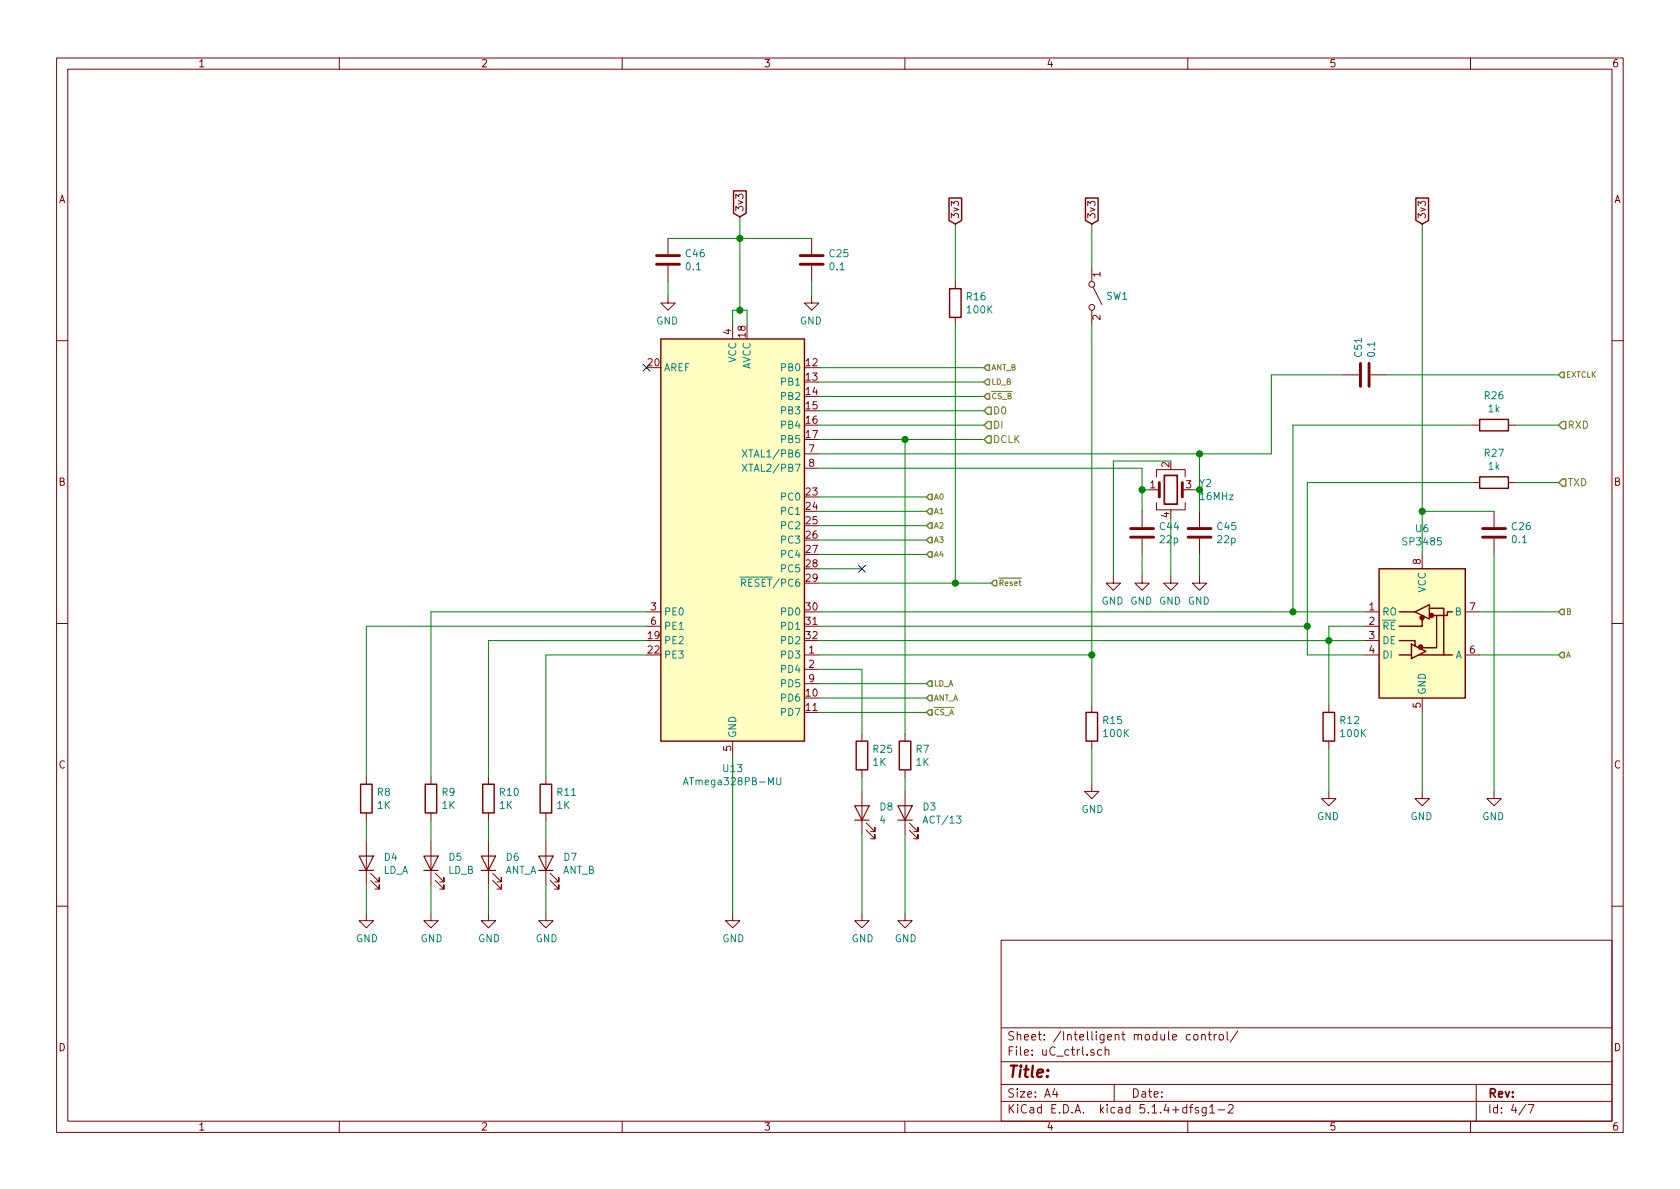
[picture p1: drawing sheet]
<svg xmlns="http://www.w3.org/2000/svg" width="297mm" height="210mm" viewBox="0 0 297 210" stroke-linecap="round" stroke-linejoin="round" font-family="sans-serif">
<g fill="none" stroke="#840000" stroke-width=".18">
<path d="M10 10.3h277v189.9h-277zM12 12.2h273v186.1h-273zM60 10.3v1.9M110 10.3v1.9M160 10.3v1.9M210 10.3v1.9M260 10.3v1.9M118.1 52.3v1.3h-1.3l1.3 1.3 1.3-1.3h-1.3M118.1 42.2v2.8M118.1 47v2.8M129.5 57.4v2.5M143.5 52.3v1.3h-1.3l1.3 1.3 1.3-1.3h-1.3"/>
<path d="M143.5 42.2v2.8M143.5 47v2.8M168.9 49.8v1.2M168.9 56.1v1.3M193 47.2v2.6M193 54.9v2.5M193.3 50.8l1.5 3M10 60.2h2M237.5 66.3h2.8M242.3 66.3h2.8M260.3 75.2h1.3M266.7 75.2h1.3"/>
<path d="M285 60.2h2M142.2 80.3h2.6M142.2 82.8h2.6M201.9 90.4v2.8M201.9 95.2v2.8M204.5 88.9v1.3h5v-1.3M204.5 84.3v-1.2h5v1.2M204.5 86.6h.5M209 86.6h.5M212.1 90.4v2.8M212.1 95.2v2.8M251.5 98v2.6"/>
<path d="M260.3 85.3h1.3M264.2 90.4v2.8M264.2 95.2v2.8M266.7 85.3h1.3M10 110.3h2M114.3 108.2h2.5M114.3 110.7h2.5M142.2 115.8h2.6M142.2 118.4h2.6M196.8 101.8v1.3h-1.2l1.2 1.3 1.3-1.3h-1.3M201.9 101.8v1.3h-1.2l1.2 1.3 1.3-1.3h-1.3M207 101.8v1.3h-1.3l1.3 1.3 1.3-1.3h-1.3"/>
<path d="M212.1 101.8v1.3h-1.3l1.3 1.3 1.3-1.3h-1.3M241.3 115.8h2.5M241.3 108.2h2.5M241.3 110.7h2.5M241.3 113.3h2.5M252.7 107.6h.1M259.1 115.8h2.5M259.1 108.2h2.5M285 110.3h2M64.8 137.4v1.3M76.2 137.4v1.3M86.4 137.4v1.3"/>
<path d="M96.5 137.4v1.3M129.5 131.1v2.5M142.2 120.9h2.6M152.4 129.8v1.3M152.4 136.1v1.3M152.4 139.9v7.7M160 129.8v1.3M160 136.1v1.3M160 139.9v7.7M193 138.7v1.2h1.3l-1.3 1.3-1.2-1.3h1.2M193 124.7v1.3M193 131.1v1.2"/>
<path d="M234.9 139.9v1.3h-1.2l1.2 1.3 1.3-1.3h-1.3M234.9 124.7v1.3M234.9 131.1v1.2M251.5 139.9v1.3h-1.3l1.3 1.3 1.2-1.3h-1.2M251.5 123.4v2.6M264.2 139.9v1.3h-1.3l1.3 1.3 1.2-1.3h-1.2M64.8 143.8v1.2M64.8 148.8v7.7M65.5 155.7l1.6 1.5v-.7v.7h-.8M65.5 154.4l1.6 1.6v-.8v.8h-.8M76.2 143.8v1.2M76.2 148.8v7.7"/>
<path d="M77 155.7l1.5 1.5v-.7v.7h-.8M77 154.4l1.5 1.6v-.8v.8h-.8M86.4 143.8v1.2M86.4 148.8v7.7M87.1 155.7l1.5 1.5v-.7v.7h-.7M87.1 154.4l1.5 1.6v-.8v.8h-.7M96.5 143.8v1.2M96.5 148.8v7.7M97.3 155.7l1.5 1.5v-.7v.7h-.8M97.3 154.4l1.5 1.6v-.8v.8h-.8M153.2 146.8l1.5 1.5v-.7v.7h-.8M153.2 145.5l1.5 1.6v-.8v.8h-.8"/>
<path d="M160.8 146.8l1.5 1.5v-.7v.7h-.8M160.8 145.5l1.5 1.6v-.8v.8h-.8M10 160.2h2M64.8 161.5v1.3h1.2l-1.2 1.3-1.3-1.3h1.3M76.2 161.5v1.3h1.3l-1.3 1.3-1.3-1.3h1.3M86.4 161.5v1.3h1.2l-1.2 1.3-1.3-1.3h1.3M96.5 161.5v1.3h1.3l-1.3 1.3-1.3-1.3h1.3M129.5 161.5v1.3h1.3l-1.3 1.3-1.2-1.3h1.2M152.4 161.5v1.3h1.3l-1.3 1.3-1.3-1.3h1.3M160 161.5v1.3h1.3l-1.3 1.3-1.3-1.3h1.3M177 166.3h108v32h-108zM285 160.2h2"/>
<path d="M60 198.3v1.9M110 198.3v1.9M160 198.3v1.9M177 194.8h108M177 191.8h108M177 187.8h108M177 181.8h108M186.5 192.5l-.4 1h1M186.8 193v1M194.8 185.7l-.5-.1-.2 .3 .1 .6h.6M195.4 185.7h.1a.37 .37 0 0 1 .6 .1v.8M195.4 185.1v1.5"/>
<path d="M197 191.8v3M210 198.3v1.9M210.3 195.8h.6M210.5 183l-.5-.1-.2 .3v.6l.2 .1 .5-.1M210.9 195.3l-.4 .2v1.3M211.1 183.1l.2-.2 .5 .2v.7l-.3 .1-.4-.1zM211.9 195.9l-.4-.1-.2 .2 .1 .3 .5 .1v.3h-.6M212.5 183.1l.2-.2 .3 .1 .1 .9M212.5 182.9v1M213.3 195.8v1.2l-.3 .3h-.4M213.3 195.9l-.5-.1-.3 .3 .1 .6 .2 .1 .5-.1M213.6 182.9h.6"/>
<path d="M213.8 182.4v1.3l.4 .2M213.9 195.8l.4-.5v1.5M213.9 196.8h.9M214.7 182.9v1M215.1 182.9l-.3 .1-.1 .2M215.4 196.3h1.1M215.6 183.1l.2-.2 .5 .2v.7l-.3 .1-.4-.1zM217 182.4v1.3l.2 .2M217.2 195.5l.2-.2h.4l.2 .5-.9 1h.9M218.8 182.3l-1.3 2M260 198.3v1.9M261 191.8v6.5"/>
<path d="M269.8 195.2l-1.2 2M270.2 195.3h1l-.6 1.5"/>
<circle cx="193" cy="50.3" r=".51"/>
<circle cx="193" cy="54.4" r=".51"/>
</g>
<g fill="none" stroke="#840000" stroke-width=".51">
<path d="M116.1 46.7h4M116.1 45.2h4M141.5 46.7h4M141.5 45.2h4M240.5 64.3v4M242.1 64.3v4M199.9 95h4.1M199.9 93.5h4.1M205 85.3v2.6M209 85.3v2.6M210.1 95h4M210.1 93.5h4"/>
<path d="M262.1 95h4.1M262.1 93.5h4.1"/>
</g>
<g fill="none" stroke="#840000" stroke-width=".25">
<path d="M129.7 33.8h2.2v3.9l-1.1 .6-1.1-.6zM167.8 35h2.2v4l-1.1 .6-1.1-.6zM191.9 35h2.3v4l-1.2 .6-1.1-.6zM250.3 35h2.3v4l-1.1 .6-1.2-.6zM116.8 59.9h25.4v71.2h-25.4zM167.9 51h2v5.1h-2zM261.6 74.2h5.1v2h-5.1zM261.6 84.3h5.1v2.1h-5.1zM243.8 100.6h15.3v22.8h-15.3zM247.4 113.3h2.8v.6M247.4 115.8h2.2M247.4 108.2h2.8"/>
<path d="M249.6 113.9l2.5 1.3-2.5 1.3zM250.2 108.2l2.5-1.3v2.6zM250.2 113.9v.3M250.8 115.8h6M251.5 109.5v1.2h-4.1M252.7 107.6h2.6v8.2M254 108.8v5.7h-2.5M256.8 108.2h-.9v.6h-2.5M63.8 138.7h2v5.1h-2zM75.2 138.7h2v5.1h-2zM85.3 138.7h2.1v5.1h-2.1zM95.5 138.7h2v5.1h-2z"/>
<path d="M151.4 131.1h2v5h-2zM159 131.1h2v5h-2zM192 126h2.1v5.1h-2.1zM233.9 126h2.1v5.1h-2.1z"/>
</g>
<g fill="#ffffc2" stroke="#ffffc2" stroke-width=".18">
<path d="M116.8 59.9h25.4v71.2h-25.4z"/>
<path d="M243.8 100.6h15.3v22.8h-15.3z"/>
</g>
<path d="M131.2 79.5l.9 1.3M132.1 79.5l-.9 1.3M131.2 82.1l.9 1.3M132.1 82.1l-.9 1.3M130.8 102.1h1.3M131.1 103.1l.6-.1 .2-.2-.1-.3-.2-.1h-.5v1.3M131.4 103.1l.5 .6M120.8 138.8l.4-1.3 .5 1.3M120.9 138.4h.6M137.3 137.5v1.1l.3 .2h.2l.2-.2v-1.1" fill="none" stroke="#008484" stroke-width=".18"/>
<path d="M205.9 84.1h2.3v5h-2.3z" fill="none" stroke="#840000" stroke-width=".3"/>
<path d="M63.5 151.4h2.5l-1.2 2.5zM63.5 153.9h2.5M74.9 151.4h2.6l-1.3 2.5zM74.9 153.9h2.6M85.1 151.4h2.5l-1.2 2.5zM85.1 153.9h2.5M95.2 151.4h2.6l-1.3 2.5zM95.2 153.9h2.6M151.1 142.5h2.6l-1.3 2.5zM151.1 145h2.6M158.7 142.5h2.6l-1.3 2.5zM158.7 145h2.6" fill="none" stroke="#840000" stroke-width=".2"/>
<g fill="#840000" stroke="#840000" stroke-width=".25">
<circle cx="251.2" cy="114.4" r=".36"/>
<circle cx="251.4" cy="109.2" r=".36"/>
<circle cx="253.1" cy="108.8" r=".36"/>
</g>
<g fill="none" stroke="#008400" stroke-width=".18">
<path d="M130.8 38.3v16.6M168.9 39.6v10.2M193 39.6v7.6M251.5 39.6v58.4M118.1 42.2h25.4M118.1 49.8v2.5M129.5 57.4v-2.5h2.6v2.5M143.5 49.8v2.5M168.9 57.4v45.7M193 57.4v67.3M144.8 77.7h29.2M144.8 75.2h29.2"/>
<path d="M144.8 65h29.2M144.8 72.6h29.2M144.8 67.6h29.2M144.8 70.1h29.2M160 77.7v52.1M237.5 66.3h-12.7v14h-80M245.1 66.3h30.5M260.3 75.2h-31.7v33M268 75.2h7.6M144.8 82.8h57.1v7.6M144.8 93h19M144.8 95.5h19"/>
<path d="M144.8 98h19M144.8 87.9h19M144.8 90.4h19M201.9 98v3.8M201.9 86.6h1.3M207 81.5h-10.2v20.3M207 91.7v10.1M210.8 86.6h1.3M212.1 80.3v10.1M212.1 98v3.8M251.5 90.4h12.7M260.3 85.3h-29.2v30.5h10.2"/>
<path d="M264.2 98v41.9M268 85.3h7.6M114.3 110.7h-49.5v26.7M114.3 108.2h-38.1v29.2M114.3 113.3h-27.9v24.1M114.3 115.8h-17.8v21.6M144.8 110.7h86.3M144.8 108.2h96.5M144.8 103.1h30.5M144.8 113.3h96.5M144.8 118.4h7.6v11.4M144.8 100.6h7.6"/>
<path d="M144.8 115.8h48.2M241.3 110.7h-6.4v14M261.6 108.2h14M261.6 115.8h14M129.5 133.6v27.9M144.8 126h19M144.8 123.4h19M144.8 120.9h19M152.4 137.4v2.5M160 137.4v2.5M193 132.3v6.4M234.9 132.3v7.6"/>
<path d="M251.5 126v13.9M64.8 145v3.8M64.8 156.5v5M76.2 145v3.8M76.2 156.5v5M86.4 145v3.8M86.4 156.5v5M96.5 145v3.8M96.5 156.5v5M152.4 147.6v13.9M160 147.6v13.9"/>
</g>
<g fill="none" stroke="#848400" stroke-width=".25">
<path d="M174.5 69.6h.5v1h-.5l-.5-.5zM174.5 64.5h.5v1h-.5l-.5-.5zM174.5 67.1h.5v.9h-.5l-.5-.4zM174.6 72h.7v1.3h-.7l-.6-.7zM174.6 77.1h.7v1.3h-.7l-.6-.7zM174.6 74.5h.7v1.3h-.7l-.6-.6zM276.1 65.8h.5v1h-.5l-.5-.5zM276.2 74.5h.7v1.3h-.7l-.6-.6zM164.3 89.9h.5v1h-.5l-.5-.5zM164.3 97.6h.5v.9h-.5l-.5-.5zM164.3 95h.5v1h-.5l-.5-.5zM164.3 92.5h.5v.9h-.5l-.5-.4z"/>
<path d="M164.3 87.4h.5v1h-.5l-.5-.5zM276.2 84.7h.7v1.3h-.7l-.6-.7zM175.3 103.1l.4-.5h.5v1h-.5zM276.1 107.7h.5v1h-.5l-.5-.5zM276.1 115.3h.5v1h-.5l-.5-.5zM164.3 125.5h.5v1h-.5l-.5-.5zM164.3 123h.5v.9h-.5l-.5-.5zM164.3 120.4h.5v1h-.5l-.5-.5z"/>
</g>
<path d="M180.1 102.2h.5" fill="none" stroke="#848400" stroke-width=".18"/>
<g fill="#008400" stroke="#008400" stroke-width=".25">
<circle cx="235" cy="113.3" r=".51"/>
<circle cx="160" cy="77.7" r=".51"/>
<circle cx="212.1" cy="80.3" r=".51"/>
<circle cx="130.8" cy="54.9" r=".51"/>
<circle cx="168.9" cy="103.1" r=".51"/>
<circle cx="228.6" cy="108.2" r=".51"/>
<circle cx="231.1" cy="110.7" r=".51"/>
<circle cx="201.9" cy="86.6" r=".51"/>
<circle cx="212.1" cy="86.6" r=".51"/>
<circle cx="251.5" cy="90.4" r=".51"/>
<circle cx="193" cy="115.8" r=".51"/>
<circle cx="130.8" cy="42.2" r=".51"/>
</g>
<path d="M113.7 64.4l1.2 1.2M114.9 64.4l-1.2 1.2M151.8 100l1.2 1.2M153 100l-1.2 1.2" fill="none" stroke="#000084" stroke-width=".18"/>
<text font-size="2.8" fill="#840000" x="178" y="190.5">Title:</text>
<g font-size="2.1" fill="#840000">
<text x="178" y="184">Sheet: /Intelligent module control/</text>
<text x="178" y="186.7">File: uC_ctrl.sch</text>
<text x="178" y="196.9">KiCad E.D.A. kicad 5.1.4+dfsg1-2</text>
<text x="178" y="194.1">Size: A4</text>
<text x="200" y="194.1">Date:</text>
<text x="263" y="194.1">Rev:</text>
<text x="263" y="196.9">Id: 4/7</text>
</g>
<g font-size="1.8" fill="#840000">
<text x="35" y="11.9">1</text>
<text x="85" y="11.9">2</text>
<text x="135" y="11.9">3</text>
<text x="185" y="11.9">4</text>
<text x="235" y="11.9">5</text>
<text x="285" y="11.9">6</text>
<text x="10.4" y="35.9">A</text>
<text x="285.4" y="35.9">A</text>
<text x="131.4" y="37.6" transform="rotate(-90 131.4 37.6)">3v3</text>
<text x="169.5" y="38.8" transform="rotate(-90 169.5 38.8)">3v3</text>
<text x="193.7" y="38.8" transform="rotate(-90 193.7 38.8)">3v3</text>
<text x="252.1" y="38.8" transform="rotate(-90 252.1 38.8)">3v3</text>
<text x="194.6" y="49" transform="rotate(-90 194.6 49)">1</text>
<text x="129.3" y="59.2" transform="rotate(-90 129.3 59.2)">4</text>
<text x="131.8" y="59.6" transform="rotate(-90 131.8 59.6)">18</text>
<text x="194.6" y="56.6" transform="rotate(-90 194.6 56.6)">2</text>
<text x="114.6" y="64.8">20</text>
<text x="142.5" y="64.8">12</text>
<text x="142.5" y="67.3">13</text>
<text x="142.5" y="69.8">14</text>
<text x="142.5" y="72.4">15</text>
<text x="142.5" y="74.9">16</text>
<text x="142.5" y="77.5">17</text>
<text x="143" y="80">7</text>
<text x="143" y="82.5">8</text>
<text x="206.8" y="82.6" transform="rotate(-90 206.8 82.6)">2</text>
<text x="10.4" y="85.9">B</text>
<text x="142.5" y="87.6">23</text>
<text x="203.4" y="86.4">1</text>
<text x="209.7" y="86.4">3</text>
<text x="285.4" y="85.9">B</text>
<text x="142.5" y="90.2">24</text>
<text x="142.5" y="92.7">25</text>
<text x="142.5" y="95.2">26</text>
<text x="206.8" y="91.5" transform="rotate(-90 206.8 91.5)">4</text>
<text x="142.5" y="97.8">27</text>
<text x="142.5" y="100.3">28</text>
<text x="251.2" y="99.8" transform="rotate(-90 251.2 99.8)">8</text>
<text x="115.1" y="107.9">3</text>
<text x="142.5" y="102.9">29</text>
<text x="142.5" y="107.9">30</text>
<text x="242.1" y="107.9">1</text>
<text x="259.9" y="107.9">7</text>
<text x="114.6" y="113">19</text>
<text x="115.1" y="110.5">6</text>
<text x="142.5" y="110.5">31</text>
<text x="142.5" y="113">32</text>
<text x="242.1" y="110.5">2</text>
<text x="242.1" y="113">3</text>
<text x="114.6" y="115.6">22</text>
<text x="143" y="115.6">1</text>
<text x="143" y="118.1">2</text>
<text x="242.1" y="115.6">4</text>
<text x="259.9" y="115.6">6</text>
<text x="142.5" y="123.2">10</text>
<text x="142.5" y="125.7">11</text>
<text x="143" y="120.6">9</text>
<text x="251.2" y="125.2" transform="rotate(-90 251.2 125.2)">5</text>
<text x="10.4" y="135.9">C</text>
<text x="129.3" y="132.8" transform="rotate(-90 129.3 132.8)">5</text>
<text x="285.4" y="135.9">C</text>
<text x="10.4" y="185.9">D</text>
<text x="285.4" y="185.9">D</text>
<text x="35" y="199.9">1</text>
<text x="85" y="199.9">2</text>
<text x="135" y="199.9">3</text>
<text x="185" y="199.9">4</text>
<text x="235" y="199.9">5</text>
<text x="285" y="199.9">6</text>
</g>
<g font-size="1.8" fill="#008484">
<text x="121.3" y="45.5">C46</text>
<text x="121.4" y="47.8">0.1</text>
<text x="146.7" y="45.5">C25</text>
<text x="146.8" y="47.8">0.1</text>
<text x="171" y="53.1">R16</text>
<text x="195.6" y="53">SW1</text>
<text x="116" y="57.4">GND</text>
<text x="141.4" y="57.4">GND</text>
<text x="171.1" y="55.4">100K</text>
<text x="117.3" y="65.7">AREF</text>
<text x="130.2" y="64.2" transform="rotate(-90 130.2 64.2)">VCC</text>
<text x="132.7" y="65.5" transform="rotate(-90 132.7 65.5)">AVCC</text>
<text x="138.3" y="65.7">PB0</text>
<text x="240.8" y="63.1" transform="rotate(-90 240.8 63.1)">C51</text>
<text x="243.1" y="63" transform="rotate(-90 243.1 63)">0.1</text>
<text x="138.3" y="68.2">PB1</text>
<text x="138.3" y="70.7">PB2</text>
<text x="262.5" y="70.6">R26</text>
<text x="138.3" y="73.3">PB3</text>
<text x="138.3" y="75.8">PB4</text>
<text x="263.2" y="72.9">1k</text>
<text x="132.2" y="80.9">XTAL1/PB6</text>
<text x="132.2" y="83.4">XTAL2/PB7</text>
<text x="138.3" y="78.4">PB5</text>
<text x="262.5" y="80.8">R27</text>
<text x="263.2" y="83.1">1k</text>
<text x="138.3" y="88.5">PC0</text>
<text x="212.1" y="86.1">Y2</text>
<text x="212.3" y="88.4">16MHz</text>
<text x="138.3" y="91.1">PC1</text>
<text x="138.3" y="93.6">PC2</text>
<text x="205.1" y="93.7">C44</text>
<text x="215.3" y="93.7">C45</text>
<text x="250.3" y="94.1">U6</text>
<text x="267.4" y="93.7">C26</text>
<text x="138.3" y="96.1">PC3</text>
<text x="138.3" y="98.7">PC4</text>
<text x="138.3" y="101.2">PC5</text>
<text x="205.2" y="96.1">22p</text>
<text x="215.3" y="96.1">22p</text>
<text x="248.3" y="96.4">SP3485</text>
<text x="267.4" y="96.1">0.1</text>
<text x="131.9" y="103.8">RESET/PC6</text>
<text x="194.8" y="106.9">GND GND GND GND</text>
<text x="252.1" y="104.8" transform="rotate(-90 252.1 104.8)">VCC</text>
<text x="117.3" y="113.9">PE2</text>
<text x="117.3" y="108.8">PE0</text>
<text x="117.3" y="111.4">PE1</text>
<text x="138.3" y="108.8">PD0</text>
<text x="138.3" y="111.4">PD1</text>
<text x="138.3" y="113.9">PD2</text>
<text x="244.3" y="108.8">RO</text>
<text x="244.3" y="111.4">RE</text>
<text x="244.3" y="113.9">DE</text>
<text x="257.3" y="108.8">B</text>
<text x="117.3" y="116.5">PE3</text>
<text x="138.3" y="116.5">PD3</text>
<text x="138.3" y="119">PD4</text>
<text x="244.3" y="116.5">DI</text>
<text x="257.3" y="116.5">A</text>
<text x="138.3" y="124.1">PD6</text>
<text x="138.3" y="121.5">PD5</text>
<text x="252.1" y="122.9" transform="rotate(-90 252.1 122.9)">GND</text>
<text x="130.2" y="130.6" transform="rotate(-90 130.2 130.6)">GND</text>
<text x="138.3" y="126.6">PD7</text>
<text x="195.1" y="128">R15</text>
<text x="195.2" y="130.3">100K</text>
<text x="237" y="128">R12</text>
<text x="237.1" y="130.3">100K</text>
<text x="127.9" y="136.5">U13</text>
<text x="154.4" y="135.4">1K</text>
<text x="154.5" y="133.1">R25</text>
<text x="162" y="133.1">R7</text>
<text x="162" y="135.4">1K</text>
<text x="66.8" y="140.7">R8</text>
<text x="66.8" y="143">1K</text>
<text x="78.2" y="140.7">R9</text>
<text x="78.2" y="143">1K</text>
<text x="88.3" y="143">1K</text>
<text x="88.4" y="140.7">R10</text>
<text x="98.5" y="143">1K</text>
<text x="98.6" y="140.7">R11</text>
<text x="121.7" y="138.9">ATmega328PB-MU</text>
<text x="155.6" y="143.3">D8</text>
<text x="163.2" y="143.3">D3</text>
<text x="191.2" y="143.8">GND</text>
<text x="155.6" y="145.6">4</text>
<text x="163.6" y="145.6">ACT/13</text>
<text x="232.9" y="145">GND</text>
<text x="249.4" y="145">GND</text>
<text x="262.1" y="145">GND</text>
<text x="67.7" y="154.5">LD_A</text>
<text x="68" y="152.2">D4</text>
<text x="79.2" y="154.5">LD_B</text>
<text x="79.4" y="152.2">D5</text>
<text x="89.2" y="154.5">ANT_A</text>
<text x="89.5" y="152.2">D6</text>
<text x="99.4" y="154.5">ANT_B</text>
<text x="99.7" y="152.2">D7</text>
<text x="62.9" y="166.6">GND</text>
<text x="74.4" y="166.6">GND</text>
<text x="84.5" y="166.6">GND</text>
<text x="94.7" y="166.6">GND</text>
<text x="127.7" y="166.6">GND</text>
<text x="150.6" y="166.6">GND</text>
<text x="158.2" y="166.6">GND</text>
</g>
<g font-size="1.8" fill="#848400">
<text x="175.5" y="73.3">D0</text>
<text x="175.5" y="75.8">DI</text>
<text x="277.1" y="75.8">RXD</text>
<text x="175.5" y="78.4">DCLK</text>
<text x="277.1" y="86">TXD</text>
</g>
<g font-size="1.4" fill="#848400">
<text x="175.2" y="65.5">ANT_B</text>
<text x="175.2" y="70.6">CS_B</text>
<text x="175.2" y="68">LD_B</text>
<text x="276.8" y="66.8">EXTCLK</text>
<text x="165.1" y="88.4">A0</text>
<text x="165.1" y="90.9">A1</text>
<text x="165.1" y="96">A3</text>
<text x="165.1" y="93.4">A2</text>
<text x="165.1" y="98.5">A4</text>
<text x="176.5" y="103.6">Reset</text>
<text x="276.8" y="108.7">B</text>
<text x="276.8" y="116.3">A</text>
<text x="165.1" y="123.9">ANT_A</text>
<text x="165.1" y="121.4">LD_A</text>
<text x="165.1" y="126.5">CS_A</text>
</g>
</svg>
